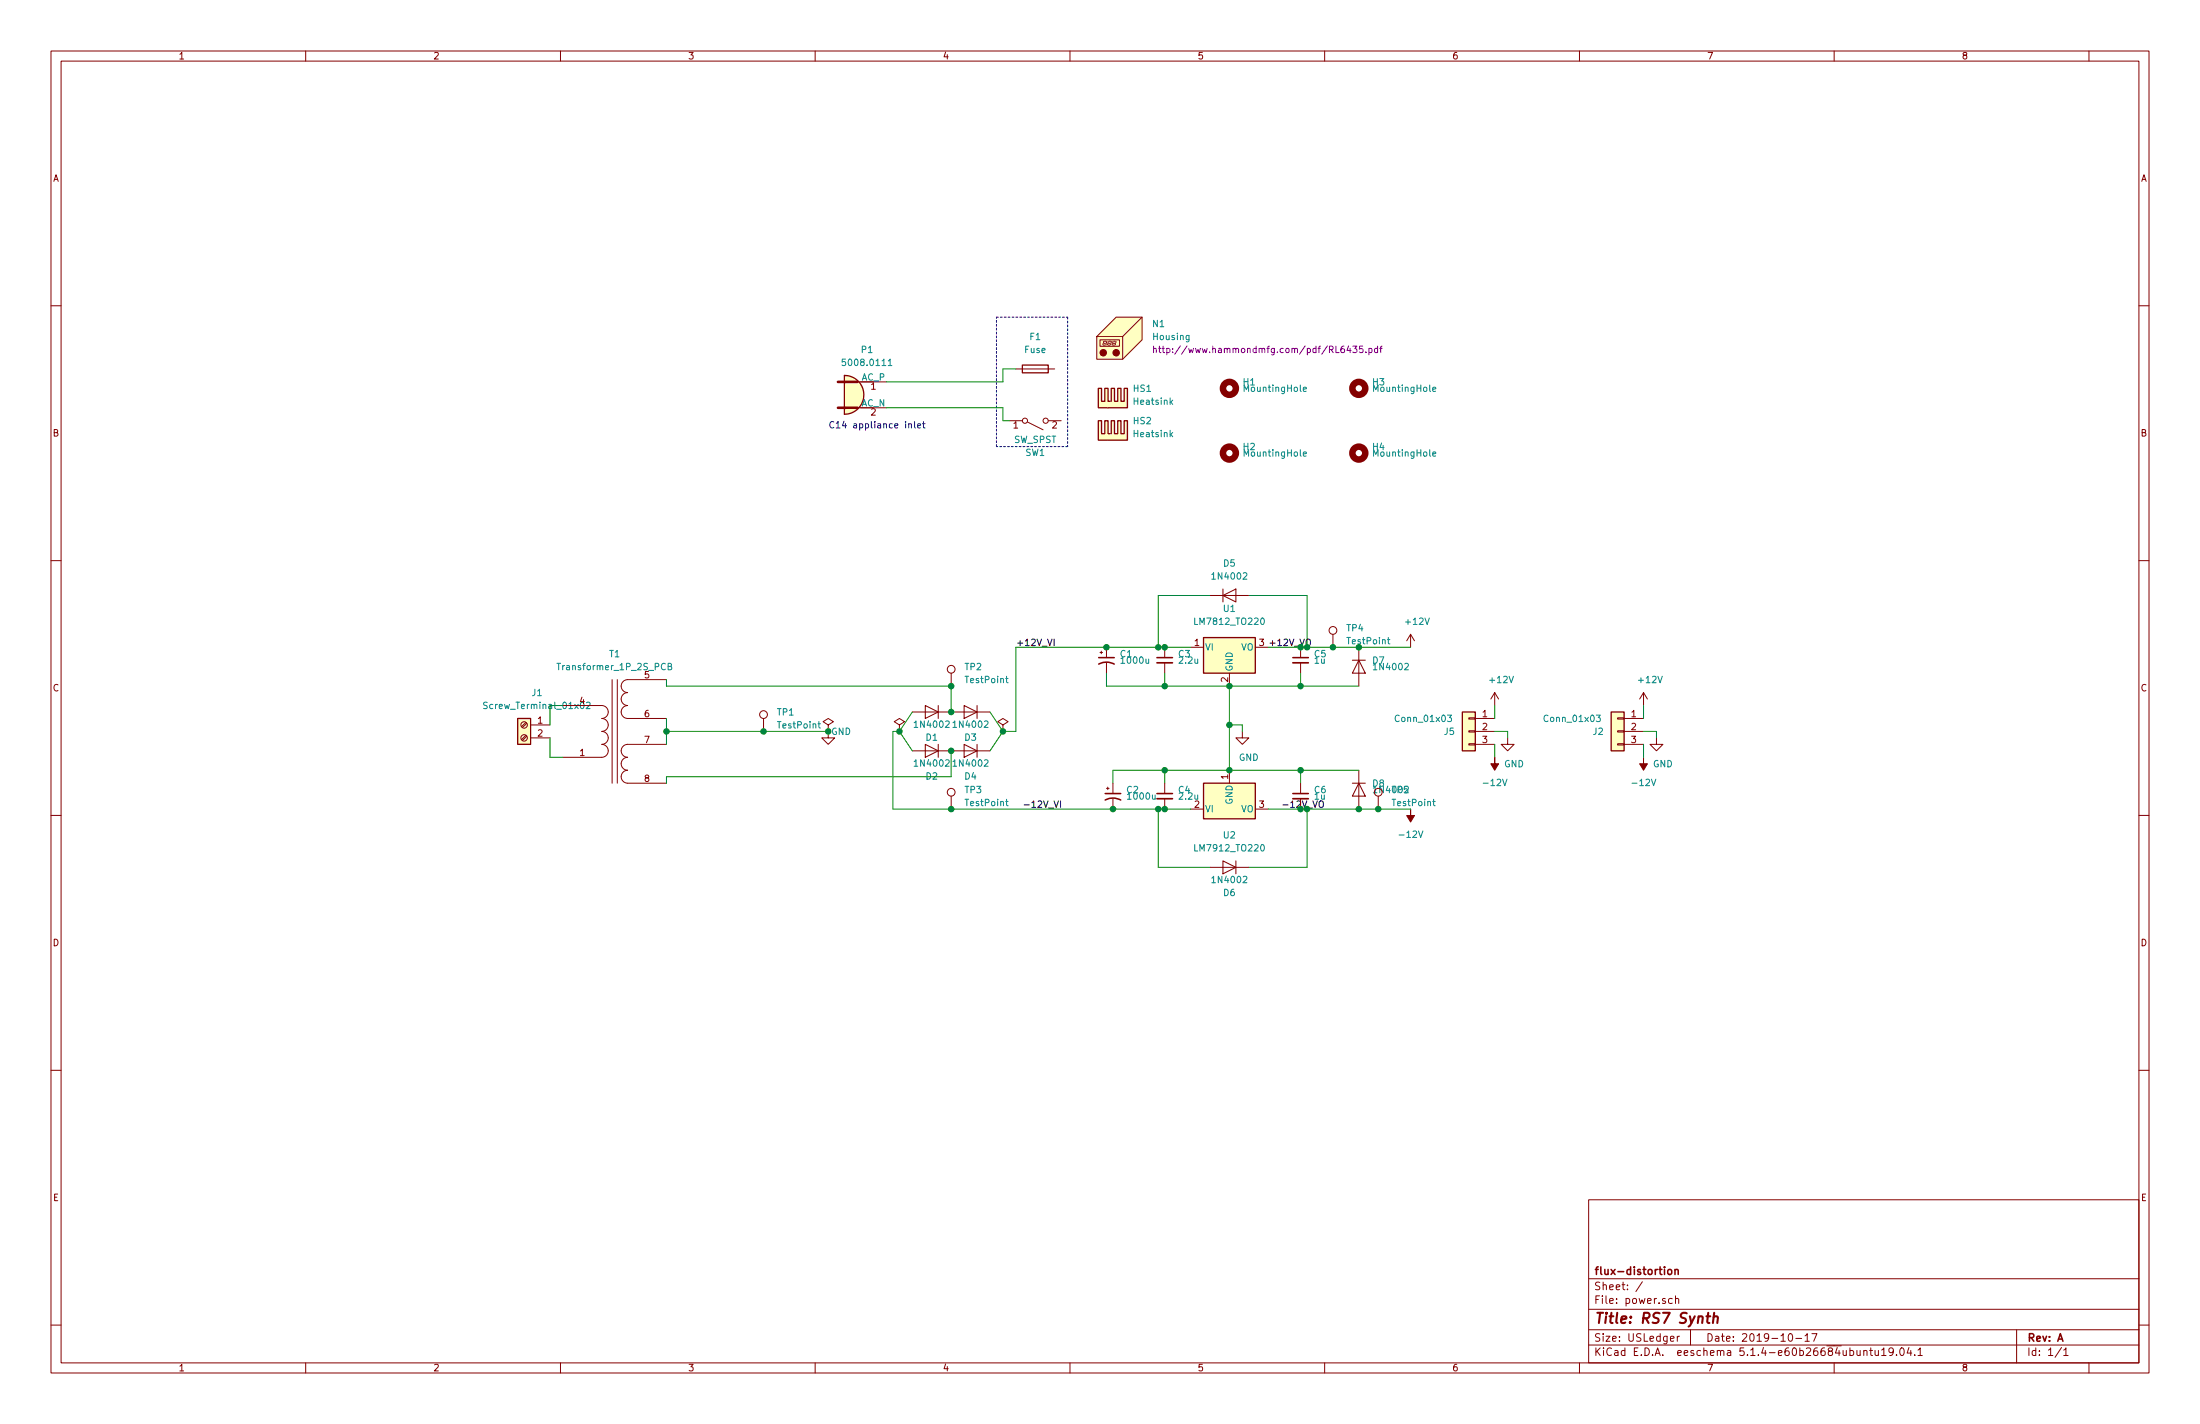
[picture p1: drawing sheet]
<svg xmlns="http://www.w3.org/2000/svg" width="432mm" height="279mm" viewBox="0 0 432 279" stroke-linecap="round" stroke-linejoin="round" font-family="sans-serif">
<g fill="none" stroke="#840000" stroke-width=".2">
<path d="M10 10h411.8v259.4h-411.8zM12 12h407.8v255.4h-407.8zM60 10v2M110 10v2M160 10v2M210 10v2M260 10v2M310 10v2M360 10v2M410 10v2M10 60h2M419.8 60h2"/>
<path d="M168.3 74.9h5.7M199.4 72.4h7.6M215.3 66l3.8-3.8h5.1v4.5l-3.9 3.8h-5zM215.9 66.7h3.8v1.2h-3.8zM216.5 67.4v.2M216.6 67.7h.3M216.6 67v.3M216.7 67.4h.3M216.8 67h.3M217.1 67.4v.3M217.2 67v.3M217.4 67.4v.2"/>
<path d="M217.5 67.7h.3M217.5 67v.3M217.6 67.4h.3M217.7 67h.3M218 67.4v.3M218.1 67v.3M218.3 67.4v.2M218.4 67.7h.3M218.4 67v.3M218.5 67.4h.3M218.6 67h.3M218.9 67.4v.3"/>
<path d="M219 67v.3M220.3 66v4.5M224.2 62.2l-3.9 3.8h-5M168.3 80h5.7M198.1 82.6h2.6M201.7 82.8l3 1.5M205.7 82.6h2.6M10 110h2M237.5 116.8h7.6M240 116.8l2.6-1.2v2.5zM240 115.6v2.5M419.8 110h2"/>
<path d="M110.5 138.4h7.6a1.27 1.27 0 0 1 1.3 1.3 1.27 1.27 0 0 1-1.3 1.3 1.27 1.27 0 0 1 1.3 1.2 1.27 1.27 0 0 1-1.3 1.3 1.27 1.27 0 0 1 1.3 1.3 1.27 1.27 0 0 1-1.3 1.3 1.27 1.27 0 0 1 1.3 1.2 1.27 1.27 0 0 1-1.3 1.3h-7.6M120.1 133.4v20.3M121.2 133.4v20.3M130.8 133.4h-7.6a1.27 1.27 0 0 0-1.3 1.2 1.27 1.27 0 0 0 1.3 1.3 1.27 1.27 0 0 0-1.3 1.3 1.27 1.27 0 0 0 1.3 1.2 1.27 1.27 0 0 0-1.3 1.3 1.27 1.27 0 0 0 1.3 1.3h7.6M179.1 139.7h15.2M181.6 138.4l2.5 1.3-2.5 1.3zM184.1 138.4v2.6M186.7 132.1v2.5M189.2 138.4l2.6 1.3-2.6 1.3zM191.8 138.4v2.6M215.9 128h.5M216.2 127.8v.5"/>
<path d="M217.2 127v2M217.2 130v2.1M228.6 127v2M228.6 130v2.1M233.7 127h2.5M241.3 132.1v2.5M246.4 127h2.5M255.3 127v2M255.3 130v2.1M261.6 124.5v2.5M265.4 129.5h2.6M266.7 129.5l1.3 2.6h-2.6z"/>
<path d="M266.7 127v7.6M276.9 124.5l-.8 1.2M276.9 124.5v2.5M276.9 124.5l.7 1.2M293.4 135.9l-.8 1.3M293.4 135.9v2.5M293.4 135.9l.7 1.3M322.6 135.9l-.8 1.3M322.6 135.9v2.5M322.6 135.9l.7 1.3M10 160h2M103.2 144.3l-.8 .8"/>
<path d="M103.2 141.7l-.8 .9M103.4 144.4l-.9 .9M103.4 141.9l-.9 .8M104.1 142.2h3.8M104.1 144.8h3.8M130.8 146.1h-7.6a1.27 1.27 0 0 0-1.3 1.2 1.27 1.27 0 0 0 1.3 1.3 1.27 1.27 0 0 0-1.3 1.3 1.27 1.27 0 0 0 1.3 1.2 1.27 1.27 0 0 0-1.3 1.3 1.27 1.27 0 0 0 1.3 1.3h7.6M149.9 141v2.5M162.6 142.2l1-.6-1-.6-1.1 .6 1.1 .6v1.3M162.6 143.5h.1M162.6 143.5v1.3h1.2l-1.2 1.3-1.3-1.3h1.3M176.5 142.2l1-.6-1-.6-1 .6 1 .6v1.3M176.5 143.5h.1"/>
<path d="M179.1 147.3h15.2M181.6 146.1l2.5 1.2-2.5 1.3zM184.1 146.1v2.5M186.7 156.2v2.6M189.2 146.1l2.6 1.2-2.6 1.3zM191.8 146.1v2.5M196.8 142.2l1.1-.6-1.1-.6-1 .6 1 .6v1.3M196.8 143.5h.1M217.2 154.7h.5M217.4 154.4v.5M218.4 153.7v2M218.4 156.7v2.1"/>
<path d="M228.6 153.7v2M228.6 156.7v2.1M233.7 158.8h2.5M241.3 151.1v2.6M243.8 143.5v1.3h1.3l-1.3 1.3-1.2-1.3h1.2M246.4 158.8h2.5M255.3 153.7v2M265.4 153.7h2.6M266.7 153.7l1.3 2.5h-2.6zM266.7 151.1v7.7M270.5 156.2v2.6M288.3 145.9h1.3v.3h-1.3z"/>
<path d="M288.3 140.8h1.3v.3h-1.3zM288.3 143.4h1.3v.2h-1.3zM289.6 141h3.8M289.6 143.5h3.8M289.6 146.1h3.8M295.9 144.8v1.3h1.3l-1.3 1.2-1.3-1.2h1.3M317.5 145.9h1.3v.3h-1.3zM317.5 140.8h1.3v.3h-1.3zM317.5 143.4h1.3v.2h-1.3zM318.8 141h3.8M318.8 143.5h3.8M318.8 146.1h3.8"/>
<path d="M325.1 144.8v1.3h1.3l-1.3 1.2-1.3-1.2h1.3M419.8 160h2M237.5 170.2h7.6M240 168.9l2.6 1.3-2.6 1.3zM242.6 168.9v2.6M10 210h2M419.8 210h2M311.8 235.4h108v32h-108zM10 260h2M311.8 256.9h108M311.8 250.9h108M322.4 251.5l-1.3 1.9"/>
<path d="M328.2 254.8h-.4l-.3 .2 .1 .6 .2 .2 .4-.1M328.9 254.9l.2-.1h.3l.1 1M328.9 254.3v1.5M419.8 260h2M60 267.4v2M110 267.4v2M160 267.4v2M210 267.4v2M260 267.4v2M310 267.4v2M311.8 263.9h108M311.8 260.9h108"/>
<path d="M327.9 262.7l.7-.2-.1-.2-.4-.1-.2 .2v.7h.6M329.2 262.2v1M329.6 262.2l-.4 .3M331.8 260.9v3M351.1 261.8l.3-.1a.86 .86 0 0 1 .1 1.5 .79 .79 0 0 1-.4-1.4zM352.5 262.6h1.1M354.3 262.1l.4-.4v1.5M354.3 263.2h.8M355.6 261.7h1l-.6 1.5M360 267.4v2M365.8 265.1l.2-.1h.4v1M367 265h.5"/>
<path d="M367.2 264.5v1.3l.3 .2M368 265v.8a.39 .39 0 0 0 .7 0M368.7 265v1M369.3 264.9l.4-.4v1.5M369.3 266h.9M371.6 265.1l-.3 .3h-.3l-.3-.3 .2-.6h.4l.2 .1a1.19 1.19 0 0 1-.2 1.3l-.4 .1M372.2 265.8v.2M373 264.6l.2-.1a.8 .8 0 0 1 .6 .7 .8 .8 0 0 1-.6 .8l-.2-.2-.1-.4zM374.7 264.4l-.4 1.1h.9M375 265v1M375.8 265.8v.2M376.5 264.9l.4-.4v1.5"/>
<path d="M376.5 266h.8M395.8 260.9v6.5M404.6 264.4l-1.2 1.9M405.1 264.9l.4-.4v1.5M405.1 266h.8M410 267.4v2"/>
<circle cx="201.2" cy="82.6" r=".51"/>
<circle cx="205.2" cy="82.6" r=".51"/>
<circle cx="186.7" cy="131.3" r=".76"/>
<circle cx="261.6" cy="123.7" r=".76"/>
<circle cx="102.9" cy="144.8" r=".63"/>
<circle cx="102.9" cy="142.2" r=".63"/>
<circle cx="149.9" cy="140.2" r=".76"/>
<circle cx="186.7" cy="155.4" r=".76"/>
</g>
<path d="M334.9 258.3h.8M335.3 257.6l-.2 1.7 .1 .2 .3 .1M336.3 258.4l.4-.1h.4v1.3M336.4 257.6l-.2 2" fill="none" stroke="#840000" stroke-width=".41"/>
<path d="M215.6 130.3a3.2 3.2 0 0 1 3.1 0M215.6 129h3.1M227.1 129h3M253.7 129h3.1M216.9 157a3.2 3.2 0 0 1 3.1 0M216.9 155.7h3.1M227.1 155.7h3M253.7 155.7h3.1M327.4 249.2l.2-.1 .4 .1v.7l-.2 .2-.4-.2zM328.8 249.2l.2-.1h.3l.1 1M328.8 249.1v1" fill="none" stroke="#840000" stroke-width=".3"/>
<g fill="none" stroke="#008484" stroke-width=".2">
<path d="M165.9 70.5h-.6v.6l.2-.2 .4 .2v.5l-.1 .1-.5-.1M174.3 70.8l.4-.3v1.2M174.3 71.7h.8M255.8 76.4l.6-.1v-.3h-.4l-.2 .1 .1 .7h.5M281.2 76.4l.6-.1v-.3h-.4l-.2 .1 .1 .7h.5M255.8 89.1l.6-.1v-.3h-.4l-.2 .1 .1 .7h.5M281.2 89.1l.6-.1v-.3h-.4l-.2 .1 .1 .7h.5M95.6 137.8h-.5l-.1 .1v.4l.6 .3v.2l-.2 .2h-.5M109.3 130.1h.7M115.1 137.9l.5-.1 .2 .3-.8 .9h.8M131.1 130.8l.6-.1 .1-.2-.1-.2-.6-.2v1.3h.5l.3-.4-.4-.2M197.4 133.1h.5"/>
<path d="M197.6 132.7v1.1l.3 .2M272.3 125.5h.5M272.5 125.1v1.1l.3 .1M160.6 142h.4M160.7 141.6v1.1l.3 .1M197.4 157.3h.5M197.6 156.8v1.1l.3 .2M281.2 157.3h.5M281.4 156.8v1.1l.3 .2M284.1 140.3h.8l-.4 .5 .3 .1v.6l-.5 .1-.2-.1M313.3 140.3h.8l-.4 .5 .3 .1v.6l-.5 .1-.2-.1"/>
</g>
<path d="M165.7 73.7a3.8 3.8 0 0 1 3.8 3.8 3.8 3.8 0 0 1-3.8 3.8zM200.7 71.6h5v1.6h-5zM215.6 76.2h.6v2.5h.6v-2.5h.7v2.5h.6v-2.5h.6v2.5h.7v-2.5h.6v2.5h.6v-2.5h.7v3.8h-5.7zM215.6 82.6h.6v2.5h.6v-2.5h.7v2.5h.6v-2.5h.6v2.5h.7v-2.5h.6v2.5h.6v-2.5h.7v3.8h-5.7zM236.2 125.1h10.2v7h-10.2zM287 139.7h2.6v7.6h-2.6zM316.2 139.7h2.6v7.6h-2.6zM101.6 141h2.5v5.1h-2.5zM236.2 153.7h10.2v7h-10.2z" fill="none" stroke="#840000" stroke-width=".25"/>
<g fill="#ffffc2" stroke="#ffffc2" stroke-width=".2">
<path d="M165.7 73.7a3.8 3.8 0 0 1 3.8 3.8 3.8 3.8 0 0 1-3.8 3.8z"/>
<path d="M287 139.7h2.6v7.6h-2.6z"/>
<path d="M316.2 139.7h2.6v7.6h-2.6z"/>
<path d="M101.6 141h2.5v5.1h-2.5z"/>
<path d="M215.3 66l3.8-3.8h5.1v4.5l-3.9 3.8h-5z"/>
<path d="M236.2 125.1h10.2v7h-10.2z"/>
<path d="M215.6 82.6h.6v2.5h.6v-2.5h.7v2.5h.6l-.6 1.3h-1.9z"/>
<path d="M218.1 82.6h.6v2.5h.7v-2.5h.6v2.5h.6v-2.5h.7v3.8h-3.8l.6-1.3z"/>
<path d="M215.6 76.2h.6v2.5h.6v-2.5h.7v2.5h.6l-.6 1.3h-1.9z"/>
<path d="M218.1 76.2h.6v2.5h.7v-2.5h.6v2.5h.6v-2.5h.7v3.8h-3.8l.6-1.3z"/>
<path d="M236.2 153.7h10.2v7h-10.2z"/>
</g>
<path d="M164.5 74.9h3.8M164.5 80h3.8" fill="none" stroke="#840000" stroke-width=".51"/>
<g fill="#840000" stroke="#840000" stroke-width=".2">
<path d="M293.4 148.6v1.3h.7l-.7 1.2-.8-1.2h.8z"/>
<path d="M276.9 158.8v1.2h.7l-.7 1.3-.8-1.3h.8z"/>
<path d="M322.6 148.6v1.3h.7l-.7 1.2-.8-1.2h.8z"/>
<circle cx="216.5" cy="69.2" r=".63"/>
<circle cx="219.1" cy="69.2" r=".63"/>
</g>
<g fill="none" stroke="#840000" stroke-width="1.3">
<circle cx="241.3" cy="76.2" r="1.27"/>
<circle cx="266.7" cy="76.2" r="1.27"/>
<circle cx="241.3" cy="88.9" r="1.27"/>
<circle cx="266.7" cy="88.9" r="1.27"/>
</g>
<g fill="none" stroke="#840084" stroke-width=".2">
<path d="M226.4 68.5l.5-.1v.8M226.4 67.9v1.3M227.4 68.4h.5M227.6 67.9v1.1l.3 .2M228.1 68.4h.5M228.3 67.9v1.1l.3 .2M265.5 67.9h.8l-.4 .5 .4 .1v.6l-.2 .1-.6-.1M267.5 67.9h-.6l-.1 .6 .5-.1 .2 .3v.3l-.2 .2-.5-.1M268.1 69.1v.1M268.7 68.4h.3l.3 .2-.1 .5h-.5M268.7 68.4v1.2M270.4 68.4h-.4l-.2 .2 .1 .5h.5"/>
<path d="M270.4 67.9v1.3M270.8 68.4h.5M271.3 67.9l-.3 .2v1.1"/>
</g>
<path d="M227.1 130h3M253.7 130h3.1M227.1 156.7h3M253.7 156.7h3.1" fill="none" stroke="#840000" stroke-width=".33"/>
<path d="M195.6 62.2h13.9M209.5 62.2v25.4M195.6 87.6v-25.4M209.5 87.6h-13.9" fill="none" stroke="#0000c2" stroke-width=".2" stroke-dasharray=".4 .4"/>
<g fill="none" stroke="#008400" stroke-width=".2">
<path d="M199.4 72.4h-2.6v2.5h-22.8M174 80h22.8v2.6h1.3M237.5 116.8h-10.2v10.2M245.1 116.8h11.4v10.2h20.4M107.9 138.4v3.8M130.8 133.4v1.2h55.9v5.1M179.1 139.7l-2.6 3.8M194.3 139.7l2.5 3.8M217.2 132.1v2.5h49.5M228.6 132.1v2.5M233.7 127h-34.3v16.5h-2.6M241.3 134.6v16.5"/>
<path d="M248.9 127h6.4M255.3 132.1v2.5M293.4 138.4v2.6M322.6 138.4v2.6M107.9 144.8v3.8h2.6M130.8 143.5h31.8M130.8 141v5.1M176.5 143.5h-1.2v15.3h58.4M176.5 143.5l2.6 3.8M186.7 147.3v5.1h-55.9v1.3M196.8 143.5l-2.5 3.8M227.3 158.8v11.4h10.2"/>
<path d="M228.6 151.1v2.6M241.3 142.2h2.5v1.3M248.9 158.8h6.4M255.3 151.1v2.6M266.7 151.1h-48.3v2.6M276.9 158.8h-20.4v11.4h-11.4M293.4 143.5h2.5v1.3M293.4 146.1v2.5M322.6 143.5h2.5v1.3M322.6 146.1v2.5"/>
</g>
<path d="M206.9 125.4v1.3M256.4 125.6l.3-.2a.44 .44 0 0 1 .5 .4l-.1 .7-.4 .2-.3-.2zM206.9 157.1l.4 1.3 .4-1.3M208.2 157.1v1.3M259 157.3l.2-.2a.44 .44 0 0 1 .5 .5v.6l-.5 .2-.2-.2z" fill="none" stroke="#000" stroke-width=".2"/>
<path d="M178.4 83.3l.4-.1 .1 .8M178.4 83.1v.9M179.5 82.7v1.1l.2 .2M180.1 83.5l.6-.1-.1-.2-.3-.1-.2 .2 .1 .6h.4M181.1 83.1h.5M181.3 82.7v1.1l.3 .2" fill="none" stroke="#0000c2" stroke-width=".2"/>
<g fill="#008400" stroke="#008400" stroke-width=".25">
<circle cx="149.9" cy="143.5" r=".51"/>
<circle cx="217.2" cy="127" r=".51"/>
<circle cx="270.5" cy="158.8" r=".51"/>
<circle cx="261.6" cy="127" r=".51"/>
<circle cx="186.7" cy="158.8" r=".51"/>
<circle cx="186.7" cy="134.6" r=".51"/>
<circle cx="162.6" cy="143.5" r=".51"/>
<circle cx="241.3" cy="142.2" r=".51"/>
<circle cx="228.6" cy="127" r=".51"/>
<circle cx="228.6" cy="158.8" r=".51"/>
<circle cx="241.3" cy="134.6" r=".51"/>
<circle cx="241.3" cy="151.1" r=".51"/>
<circle cx="227.3" cy="158.8" r=".51"/>
<circle cx="227.3" cy="127" r=".51"/>
<circle cx="266.7" cy="127" r=".51"/>
<circle cx="266.7" cy="158.8" r=".51"/>
<circle cx="255.3" cy="151.1" r=".51"/>
<circle cx="255.3" cy="134.6" r=".51"/>
<circle cx="218.4" cy="158.8" r=".51"/>
<circle cx="228.6" cy="151.1" r=".51"/>
<circle cx="228.6" cy="134.6" r=".51"/>
<circle cx="176.5" cy="143.5" r=".51"/>
<circle cx="196.9" cy="143.5" r=".51"/>
<circle cx="186.7" cy="147.3" r=".51"/>
<circle cx="186.7" cy="139.7" r=".51"/>
<circle cx="130.8" cy="143.5" r=".51"/>
</g>
<text font-size="2.8" fill="#840000" x="312.8" y="259.7">Title: RS7 Synth</text>
<g font-size="2.1" fill="#840000">
<text x="312.8" y="250.1">flux-distortion</text>
<text x="312.8" y="255.8">File: power.sch</text>
<text x="312.8" y="253.1">Sheet: /</text>
<text x="312.8" y="263.2">Size: USLedger</text>
<text x="334.8" y="263.2">Date: 2019-10-17</text>
<text x="397.8" y="263.2">Rev: A</text>
<text x="312.8" y="266">KiCad E.D.A. eeschema 5.1.4-e60b26684ubuntu19.04.1</text>
<text x="397.8" y="266">Id: 1/1</text>
</g>
<g font-size="1.8" fill="#840000">
<text x="35" y="11.6">1</text>
<text x="85" y="11.6">2</text>
<text x="135" y="11.6">3</text>
<text x="185" y="11.6">4</text>
<text x="235" y="11.6">5</text>
<text x="285" y="11.6">6</text>
<text x="335" y="11.6">7</text>
<text x="385" y="11.6">8</text>
<text x="10.4" y="35.6">A</text>
<text x="420.2" y="35.6">A</text>
<text x="171" y="76.5">1</text>
<text x="171" y="81.5">2</text>
<text x="10.4" y="85.6">B</text>
<text x="198.9" y="84.1">1</text>
<text x="206.5" y="84.1">2</text>
<text x="420.2" y="85.6">B</text>
<text x="234.5" y="126.7">1</text>
<text x="10.4" y="135.6">C</text>
<text x="126.5" y="133.1">5</text>
<text x="241" y="133.8" transform="rotate(-90 241 133.8)">2</text>
<text x="420.2" y="135.6">C</text>
<text x="105.6" y="142">1</text>
<text x="113.8" y="138.2">4</text>
<text x="126.5" y="140.7">6</text>
<text x="291" y="140.7">1</text>
<text x="291" y="143.3">2</text>
<text x="320.2" y="140.7">1</text>
<text x="320.2" y="143.3">2</text>
<text x="105.6" y="144.5">2</text>
<text x="113.8" y="148.3">1</text>
<text x="126.5" y="145.8">7</text>
<text x="291" y="145.8">3</text>
<text x="320.2" y="145.8">3</text>
<text x="126.5" y="153.4">8</text>
<text x="241" y="152.9" transform="rotate(-90 241 152.9)">1</text>
<text x="269.9" y="155.6">1N4002</text>
<text x="234.5" y="158.5">2</text>
<text x="247.2" y="158.5">3</text>
<text x="10.4" y="185.6">D</text>
<text x="420.2" y="185.6">D</text>
<text x="10.4" y="235.6">E</text>
<text x="420.2" y="235.6">E</text>
<text x="35" y="269">1</text>
<text x="85" y="269">2</text>
<text x="135" y="269">3</text>
<text x="185" y="269">4</text>
<text x="235" y="269">5</text>
<text x="285" y="269">6</text>
<text x="335" y="269">7</text>
<text x="385" y="269">8</text>
</g>
<g font-size="1.8" fill="#008484">
<text x="226.3" y="64.2">N1</text>
<text x="166" y="71.8">5008.0111</text>
<text x="169.1" y="69.3">P1</text>
<text x="201.1" y="69.3">Fuse</text>
<text x="202.2" y="66.7">F1</text>
<text x="226.4" y="66.7">Housing</text>
<text x="169.1" y="74.7">AC_P</text>
<text x="222.5" y="76.9">HS1</text>
<text x="244.1" y="75.6">H1</text>
<text x="244.4" y="76.9">MountingHole</text>
<text x="269.5" y="75.6">H3</text>
<text x="269.8" y="76.9">MountingHole</text>
<text x="169" y="79.8">AC_N</text>
<text x="222.5" y="83.2">HS2</text>
<text x="222.7" y="79.4">Heatsink</text>
<text x="199" y="86.9">SW_SPST</text>
<text x="201.3" y="89.5">SW1</text>
<text x="222.7" y="85.8">Heatsink</text>
<text x="244.1" y="88.3">H2</text>
<text x="244.4" y="89.6">MountingHole</text>
<text x="269.5" y="88.3">H4</text>
<text x="269.8" y="89.6">MountingHole</text>
<text x="238.2" y="113.7">1N4002</text>
<text x="240.2" y="111.2">D5</text>
<text x="234.9" y="122.6">LM7812_TO220</text>
<text x="240.2" y="120.1">U1</text>
<text x="264.3" y="123.9">TP4</text>
<text x="276" y="122.6">+12V</text>
<text x="109.9" y="131.5">Transformer_1P_2S_PCB</text>
<text x="119.6" y="129">T1</text>
<text x="189.4" y="131.5">TP2</text>
<text x="219.9" y="129">C1</text>
<text x="220.3" y="130.2">1000u</text>
<text x="231.3" y="129">C3</text>
<text x="231.5" y="130.2">2.2u</text>
<text x="236.5" y="127.6">VI</text>
<text x="241.9" y="131.8" transform="rotate(-90 241.9 131.8)">GND</text>
<text x="243.6" y="127.6">VO</text>
<text x="258" y="129">C5</text>
<text x="258" y="130.2">1u</text>
<text x="264.6" y="126.4">TestPoint</text>
<text x="269.4" y="130.2">D7</text>
<text x="269.9" y="131.5">1N4002</text>
<text x="104.4" y="136.6">J1</text>
<text x="189.6" y="134">TestPoint</text>
<text x="292.6" y="134">+12V</text>
<text x="321.8" y="134">+12V</text>
<text x="152.6" y="140.4">TP1</text>
<text x="152.8" y="142.9">TestPoint</text>
<text x="179.8" y="142.8">1N4002</text>
<text x="187.4" y="142.8">1N4002</text>
<text x="274.2" y="141.7">Conn_01x03</text>
<text x="303.4" y="141.7">Conn_01x03</text>
<text x="163.1" y="144.2">GND</text>
<text x="181.8" y="145.3">D1</text>
<text x="189.4" y="145.3">D3</text>
<text x="243.2" y="149.3">GND</text>
<text x="283.5" y="144.2">J5</text>
<text x="312.7" y="144.2">J2</text>
<text x="179.8" y="150.4">1N4002</text>
<text x="181.8" y="153">D2</text>
<text x="187.4" y="150.4">1N4002</text>
<text x="189.4" y="153">D4</text>
<text x="189.4" y="155.6">TP3</text>
<text x="221.2" y="155.6">C2</text>
<text x="231.3" y="155.6">C4</text>
<text x="258" y="155.6">C6</text>
<text x="269.4" y="154.4">D8</text>
<text x="273.2" y="155.6">TP5</text>
<text x="291.5" y="154.2">-12V</text>
<text x="295.2" y="150.5">GND</text>
<text x="320.7" y="154.2">-12V</text>
<text x="324.4" y="150.5">GND</text>
<text x="189.6" y="158.2">TestPoint</text>
<text x="221.6" y="156.9">1000u</text>
<text x="231.5" y="156.9">2.2u</text>
<text x="236.5" y="159.4">VI</text>
<text x="241.9" y="157.9" transform="rotate(-90 241.9 157.9)">GND</text>
<text x="243.6" y="159.4">VO</text>
<text x="258" y="156.9">1u</text>
<text x="273.5" y="158.2">TestPoint</text>
<text x="234.9" y="167.1">LM7912_TO220</text>
<text x="240.2" y="164.5">U2</text>
<text x="275" y="164.4">-12V</text>
<text x="238.2" y="173.3">1N4002</text>
<text x="240.2" y="175.8">D6</text>
</g>
<text font-size="1.8" fill="#840084" x="229.5" y="69.3">http://www.hammondmfg.com/pdf/RL6435.pdf</text>
<text font-size="1.8" fill="#0000c2" x="162.6" y="84">C14 appliance inlet</text>
<g font-size="1.8">
<text x="199.4" y="126.7">+12V_VI</text>
<text x="200.7" y="158.5">-12V_VI</text>
</g>
<g font-size="1.8" fill="#008400">
<text x="247.2" y="126.7">3 +12V_VO</text>
<text x="95.7" y="139.1">Screw_Terminal_01x02</text>
<text x="251.5" y="158.5">-12V_VO</text>
</g>
</svg>
